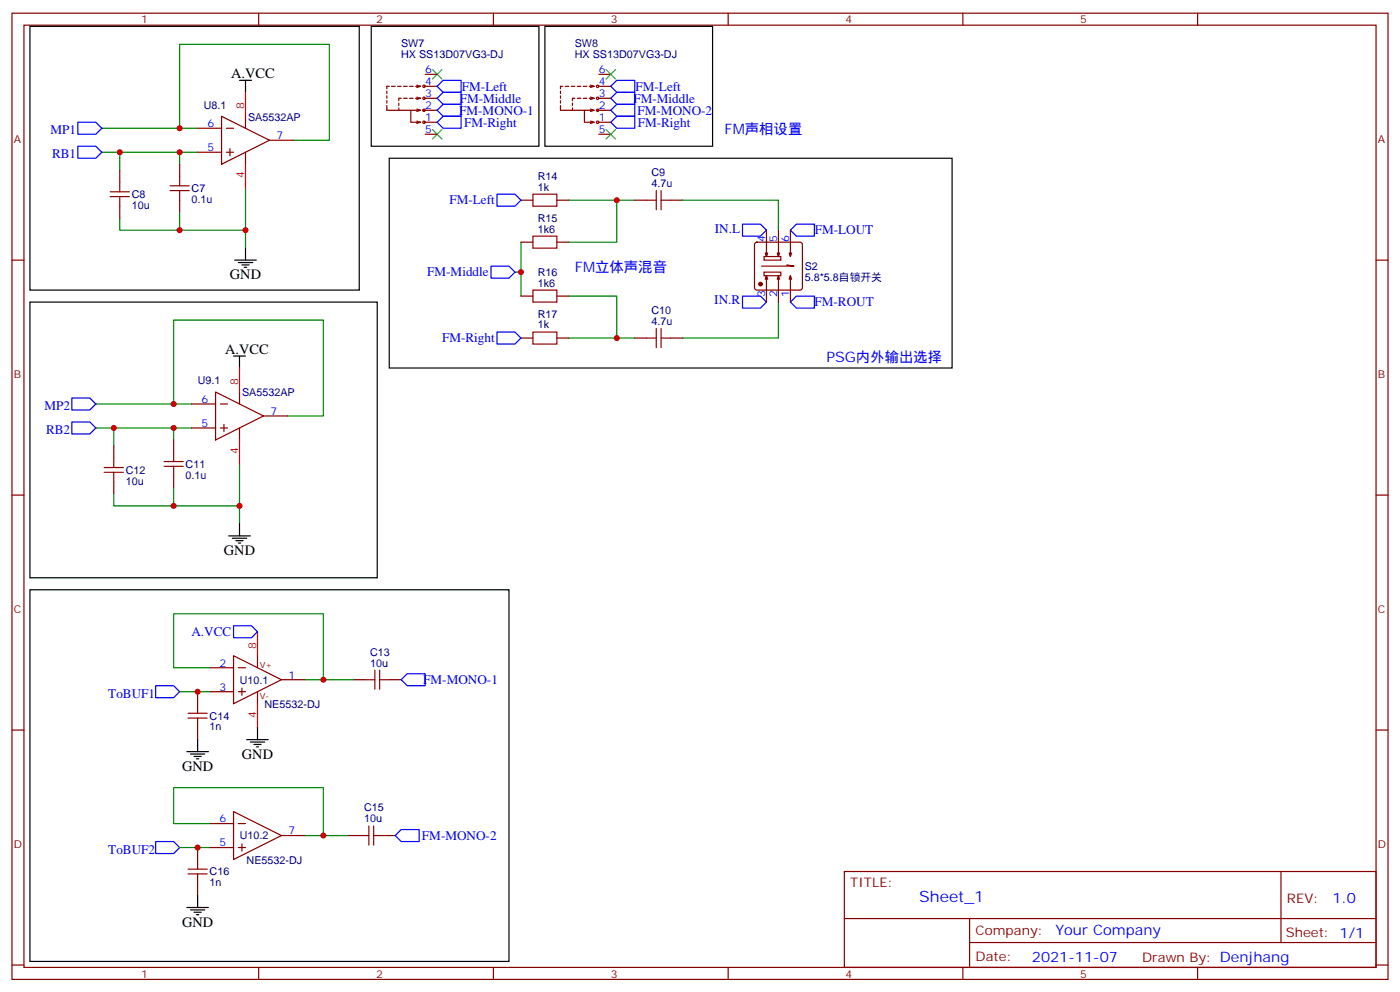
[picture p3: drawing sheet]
<svg xmlns="http://www.w3.org/2000/svg" width="412mm" height="292mm" viewBox="0 0 412 292" stroke-linecap="round" stroke-linejoin="round" font-family="sans-serif">
<g fill="none" stroke="#870000" stroke-width=".35">
<path d="M3.5 3.9h405.4v284.3h-405.4zM7.1 7.4h398.2v277.3h-398.2zM76.2 3.9v3.5M145.3 3.9v3.5M214.5 3.9v3.5M283.6 3.9v3.5M352.8 3.9v3.5M58.2 37.7h7.1M65.3 34.2l14.1 7.1-14.1 7zM66.7 37.7h2.1M72.3 34.2v3.5M113.9 31v1.5h7.1"/>
<path d="M113.9 26.8v.7M113.9 28.2v.7M113.9 29.6v.7M114.7 25.4h-.8v.7M115.4 25.4h1M117.1 25.4h1.1M117.5 30.3v.7M117.5 31.8v.7M118.2 28.9h-.7v.7M118.9 25.4h1M118.9 28.9h1M120.6 25.4h1.1"/>
<path d="M120.6 28.9h1.1M122.4 25.4h1.4M122.4 28.9h1.4M122.8 28.6l1 .3M122.8 32.1l1 .4M122.8 35.6l1 .4M122.8 25l1 .4M123.8 32.5h-2.8v3.5h2.8M123.8 28.9l-1 .4M123.8 32.5l-1 .3M123.8 36l-1 .3M123.8 25.4l-1 .4"/>
<path d="M124.5 32.5h4.3M125.2 39.5h3.6M125.2 25.4h3.6M125.2 28.9h3.6M125.2 36h3.6M125.2 21.9h3.6M165.1 31v1.5h7.1M165.1 26.8v.7M165.1 28.2v.7M165.1 29.6v.7M165.8 25.4h-.7v.7M166.5 25.4h1.1"/>
<path d="M168.3 25.4h1M168.6 30.3v.7M168.6 31.8v.7M169.3 28.9h-.7v.7M170 25.4h1.1M170 28.9h1.1M171.8 25.4h1.1M171.8 28.9h1.1M173.6 25.4h1.4M173.6 28.9h1.4M173.9 28.6l1.1 .3M173.9 32.1l1.1 .4"/>
<path d="M173.9 35.6l1.1 .4M173.9 25l1.1 .4M175 32.5h-2.8v3.5h2.8M175 28.9l-1.1 .4M175 32.5l-1.1 .3M175 36l-1.1 .3M175 25.4l-1.1 .4M175.7 32.5h4.2M176.4 39.5h3.5M176.4 25.4h3.5M176.4 28.9h3.5M176.4 36h3.5"/>
<path d="M176.4 21.9h3.5M35.3 50.1v3.5M52.9 48.3v3.6M52.9 58.9v3.5M58.2 44.8h7.1M66.7 44.8h2.1M67.7 43.7v2.2M72.3 44.8v3.5M79.4 41.3h7M153.5 58.9h3.5M164 58.9h3.6M187 58.9h3.5"/>
<path d="M197.6 58.9h3.5M3.5 76.6h3.6M35.3 60.7v3.5M153.5 71.3h3.5M164 71.3h3.6M222.5 71.5l.5-.2h12.7l.5 .2 .2 .5v12.7l-.3 .5-.4 .2h-12.7l-.5-.3-.3-.4v-12.7zM225.1 75.5h4.9v1.1h-4.9zM225.8 67.7v7.8l-.4-1.1M226.1 74.4l-.3 1.1M229.3 67.7v7.8l-.3-1.1M229.7 74.4l-.4 1.1M231.8 78l2.1 .3h-9.5"/>
<path d="M232.8 67.7v7.8l-.3-1.1M233.2 74.4l-.4 1.1M405.3 76.6h3.6M153.5 99.5h3.5M153.5 87.1h3.5M164 99.5h3.6M164 87.1h3.6M187 99.5h3.5M197.6 99.5h3.5M225.1 80.1h4.9v1h-4.9zM225.4 82.2l.4-1.1v7.8M225.8 81.1l.3 1.1"/>
<path d="M229 82.2l.3-1.1v7.8M229.3 81.1l.4 1.1M232.5 82.2l.3-1.1v7.8M232.8 81.1l.4 1.1M56.4 118.9h7.1M63.5 115.4l14.1 7-14.1 7.1zM64.9 118.9h2.1M70.6 115.4v3.5M33.5 131.2v3.6M51.2 129.5v3.5M56.4 125.9h7.1M64.9 125.9h2.1"/>
<path d="M66 124.9v2.1M70.6 125.9v3.6M77.6 122.4h7.1M3.5 145.7h3.6M33.5 141.8v3.5M51.2 140.1v3.5M405.3 145.7h3.6M61.7 196.5h7.1M68.8 193l14.1 7-14.1 7.1zM70.2 196.5h2.1M75.8 193v3.5M3.5 214.8h3.6"/>
<path d="M58.2 203.6v3.5M58.2 214.1v3.6M61.7 203.6h7.1M70.2 203.6h2.1M71.3 202.5v2.1M75.8 203.6v3.5M82.9 200h7.1M104.1 200h3.5M114.7 200h3.5M405.3 214.8h3.6M68.8 238.8l14.1 7.1-14.1 7zM58.2 249.4v3.5"/>
<path d="M58.2 260v3.5M61.7 242.4h7.1M61.7 249.4h7.1M70.2 242.4h2.1M70.2 249.4h2.1M71.3 248.4v2.1M82.9 245.9h7.1M102.3 245.9h3.5M112.9 245.9h3.5M248.7 256.5h156.6v28.2h-156.6zM377.3 256.5v20.9M248.7 270.3h156.5"/>
<path d="M285.6 277.4h119.6M285.6 270.3v14.1M3.5 284h3.6M76.2 284.7v3.5M145.3 284.7v3.5M214.5 284.7v3.5M283.6 284.7v3.5M352.8 284.7v3.5M405.3 284h3.6"/>
<circle cx="124.9" cy="32.5" r=".35"/>
<circle cx="124.9" cy="28.9" r=".35"/>
<circle cx="124.9" cy="25.4" r=".35"/>
<circle cx="124.9" cy="36" r=".35"/>
<circle cx="176" cy="36" r=".35"/>
<circle cx="176" cy="25.4" r=".35"/>
<circle cx="176" cy="28.9" r=".35"/>
<circle cx="176" cy="32.5" r=".35"/>
</g>
<g fill="none" stroke="#008700" stroke-width=".35">
<path d="M30 37.7h28.2M52.9 37.7v-24.6h44.1v28.2h-10.6M30 44.8h28.2M35.3 44.8v5.3M52.9 44.8v3.5M72.3 55.4v17.6M167.6 58.9h14.1v12.4h-14.1M181.7 58.9h5.3M201.1 58.9h28.2v8.8M52.9 62.4v5.3h-17.6v-3.5M52.9 67.7h19.4M153.5 71.3v15.8"/>
<path d="M151.7 80.1h1.8M167.6 87.1h14.1v12.4h-14.1M181.7 99.5h5.3M229.3 88.9v10.6h-28.2M28.2 118.9h28.2M51.2 118.9v-24.7h44v28.2h-10.5M28.2 125.9h28.2M33.5 125.9v5.3M51.2 125.9v3.6M70.6 136.5v17.7M51.2 143.6v5.3h-17.7v-3.6M51.2 148.9h19.4"/>
<path d="M61.7 196.5h-10.5v-15.9h44v19.4h-5.2M52.9 203.6h8.8M95.2 200h8.9M52.9 249.4h8.8M61.7 242.4h-10.5v-10.6h44v14.1h-5.2M95.2 245.9h7.1"/>
</g>
<g fill="none" stroke="#a10000" stroke-width=".35">
<path d="M32.5 56.4h5.6M32.5 57.9h5.6M35.3 53.6v2.8M35.3 57.9v2.8M50.1 56.1h5.6M50.1 54.7h5.6M52.9 51.9v2.8M52.9 56.1v2.8M157 57.2h7v3.5h-7zM190.5 58.9h2.8M193.3 56.1v5.6M194.7 56.1v5.6"/>
<path d="M194.7 58.9h2.9M157 69.5h7v3.5h-7zM157 85.4h7v3.5h-7zM157 97.7h7v3.5h-7zM190.5 99.5h2.8M193.3 96.7v5.6M194.7 99.5h2.9M194.7 96.7v5.6M30.7 137.6h5.6M30.7 139h5.6M33.5 134.8v2.8M33.5 139v2.8"/>
<path d="M48.3 137.2h5.7M48.3 135.8h5.7M51.2 133v2.8M51.2 137.2v2.9M110.4 197.2v5.6M111.8 197.2v5.6M55.4 211.3h5.6M55.4 209.9h5.6M58.2 207.1v2.8M58.2 211.3v2.8M107.6 200h2.8M111.8 200h2.9"/>
<path d="M55.4 257.2h5.6M55.4 255.8h5.6M58.2 252.9v2.9M58.2 257.2v2.8M105.8 245.9h2.9M108.7 243.1v5.6M110.1 243.1v5.6M110.1 245.9h2.8"/>
</g>
<g fill="none" stroke="#000" stroke-width=".35">
<path d="M8.8 7.8h97v77.6h-97zM109.4 7.8h49.3v35.2h-49.3zM160.5 7.8h49.4v35.2h-49.4zM70.6 23.6h3.5M72.3 23.6v3.6M114.7 46.6h165.8v61.7h-165.8zM69.1 76.6h6.4M70.2 77.3h4.2M71.3 78h2.1M72 78.7h.7M72.3 73v3.6M8.8 88.9h102.3v81.1h-102.3z"/>
<path d="M68.8 104.8h3.5M70.6 104.8v3.5M67.4 157.7h6.3M68.4 158.4h4.3M69.5 159.1h2.1M70.2 159.8h.7M70.6 154.2v3.5M8.8 173.6h141.1v109.3h-141.1zM58.2 217.7v3.5M72.7 217.7h6.3M73.7 218.4h4.3M74.8 219.1h2.1"/>
<path d="M75.5 219.8h.7M75.8 214.1v3.6M55 221.2h6.4M56.1 221.9h4.2M57.1 222.6h2.2M57.9 223.3h.7M55 267.1h6.4M56.1 267.8h4.2M57.1 268.5h2.2M57.9 269.2h.7M58.2 263.5v3.6"/>
</g>
<g fill="none" stroke="#00f" stroke-width=".35">
<path d="M22.9 36h5.3l1.8 1.7-1.8 1.8h-5.3zM128.8 25.4l1.7-1.8h5.3v3.6h-5.3zM128.8 28.9l1.7-1.7h5.3v3.5h-5.3zM130.5 34.2h5.3v3.5h-5.3l-1.7-1.7zM130.5 30.7h5.3v3.5h-5.3l-1.7-1.7zM179.9 28.9l1.8-1.7h5.3v3.5h-5.3zM179.9 25.4l1.8-1.8h5.3v3.6h-5.3zM181.7 34.2h5.3v3.5h-5.3l-1.8-1.7zM181.7 30.7h5.3v3.5h-5.3l-1.8-1.7zM22.9 43h5.3l1.8 1.8-1.8 1.8h-5.3zM146.4 57.2h5.3l1.8 1.7-1.8 1.8h-5.3zM144.6 78.3h5.3l1.8 1.8-1.8 1.7h-5.3z"/>
<path d="M218.7 66h5.3l1.8 1.7-1.8 1.8h-5.3zM234.6 66h5.3v3.5h-5.3l-1.8-1.8zM146.4 97.7h5.3l1.8 1.8-1.8 1.7h-5.3zM218.7 87.1h5.3l1.8 1.8-1.8 1.8h-5.3zM234.6 87.1h5.3v3.6h-5.3l-1.8-1.8zM21.2 117.1h5.3l1.7 1.8-1.7 1.7h-5.3zM21.2 124.2h5.3l1.7 1.7-1.7 1.8h-5.3zM68.8 184.1h5.3l1.7 1.8-1.7 1.8h-5.3zM119.9 198.3h5.3v3.5h-5.3l-1.7-1.8zM45.9 201.8h5.3l1.7 1.8-1.7 1.7h-5.3zM45.9 247.6h5.3l1.7 1.8-1.7 1.8h-5.3zM116.4 245.9l1.8-1.8h5.3v3.5h-5.3z"/>
</g>
<path d="M72.3 27.2v7M72.3 48.3v7.1M70.6 108.3v7.1M70.6 129.5v7M75.8 185.9v7.1M75.8 207.1v7" fill="none" stroke="#f00" stroke-width=".35"/>
<path d="M127.4 20.5l2.8 2.8M127.4 38.1l2.8 2.8M130.2 20.5l-2.8 2.8M130.2 38.1l-2.8 2.8M178.5 38.1l2.8 2.8M178.5 20.5l2.8 2.8M181.3 38.1l-2.8 2.8M181.3 20.5l-2.8 2.8" fill="none" stroke="#3c3" stroke-width=".35"/>
<circle cx="224" cy="83.6" r=".53" fill="#870000" stroke="#870000" stroke-width=".35"/>
<g fill="#c00">
<circle cx="52.9" cy="67.7" r=".88"/>
<circle cx="72.3" cy="67.7" r=".88"/>
<circle cx="52.9" cy="44.8" r=".88"/>
<circle cx="35.3" cy="44.8" r=".88"/>
<circle cx="52.9" cy="37.7" r=".88"/>
<circle cx="181.7" cy="58.9" r=".88"/>
<circle cx="153.5" cy="80.1" r=".88"/>
<circle cx="181.7" cy="99.5" r=".88"/>
<circle cx="51.2" cy="148.9" r=".88"/>
<circle cx="70.6" cy="148.9" r=".88"/>
<circle cx="51.2" cy="125.9" r=".88"/>
<circle cx="33.5" cy="125.9" r=".88"/>
<circle cx="51.2" cy="118.9" r=".88"/>
<circle cx="95.3" cy="200" r=".88"/>
<circle cx="95.3" cy="245.9" r=".88"/>
<circle cx="58.2" cy="249.4" r=".88"/>
<circle cx="58.2" cy="203.6" r=".88"/>
</g>
<text font-size="4.6" fill="#00f" x="270.8" y="265.5">Sheet_1</text>
<g font-size="4.2">
<text x="68.1" y="22.9">A.VCC</text>
<text x="67.7" y="82.2">GND</text>
<text x="66.3" y="104.1">A.VCC</text>
<text x="66" y="163.3">GND</text>
<text x="53.6" y="226.8">GND</text>
<text x="71.3" y="223.3">GND</text>
<text x="53.6" y="272.7">GND</text>
</g>
<g font-size="4.2" fill="#00f">
<text x="213.4" y="39.5">FM声相设置</text>
<text x="169.3" y="80.1">FM立体声混音</text>
<text x="243.4" y="106.5">PSG内外输出选择</text>
<text x="392.5" y="265.7">1.0</text>
<text x="310.9" y="275.3">Your Company</text>
<text x="304" y="283.1">2021-11-07</text>
</g>
<g font-size="3.9" fill="#00f">
<text x="136.1" y="26.7">FM-Left</text>
<text x="187.2" y="26.7">FM-Left</text>
<text x="135.3" y="33.7">FM-MONO-1</text>
<text x="135.4" y="30.2">FM-Middle</text>
<text x="186.6" y="30.2">FM-Middle</text>
<text x="187.8" y="33.8">FM-MONO-2</text>
<text x="14.9" y="39.5">MP1</text>
<text x="136.7" y="37.2">FM-Right</text>
<text x="187.9" y="37.2">FM-Right</text>
<text x="15.3" y="46.6">RB1</text>
<text x="132.4" y="60.2">FM-Left</text>
<text x="210.6" y="68.4">IN.L</text>
<text x="240" y="69">FM-LOUT</text>
<text x="125.8" y="81.3">FM-Middle</text>
<text x="210.4" y="89.6">IN.R</text>
<text x="239.9" y="90.2">FM-ROUT</text>
<text x="130.2" y="100.7">FM-Right</text>
<text x="13.1" y="120.6">MP2</text>
<text x="13.6" y="127.7">RB2</text>
<text x="56.4" y="187.1">A.VCC</text>
<text x="124.7" y="201.3">FM-MONO-1</text>
<text x="31.9" y="205.3">ToBUF1</text>
<text x="31.9" y="251.2">ToBUF2</text>
<text x="124.3" y="247.2">FM-MONO-2</text>
</g>
<g font-size="3.9" fill="#800">
<text x="250.5" y="261.1">TITLE:</text>
<text x="379.1" y="265.7">REV:</text>
<text x="287.4" y="275.3">Company:</text>
<text x="378.7" y="275.9">Sheet: 1/1</text>
<text x="287.4" y="282.9">Date:</text>
<text x="336.4" y="283">Drawn By: Denjhang</text>
</g>
<g font-size="3.2" fill="#800">
<text x="41.6" y="6.9">1</text>
<text x="110.8" y="6.9">2</text>
<text x="179.9" y="6.9">3</text>
<text x="249.1" y="6.9">4</text>
<text x="318.2" y="6.9">5</text>
<text x="4.1" y="42">A</text>
<text x="405.9" y="42">A</text>
<text x="4.1" y="111.1">B</text>
<text x="405.9" y="111.1">B</text>
<text x="4.1" y="180.3">C</text>
<text x="405.9" y="180.3">C</text>
<text x="4.1" y="249.4">D</text>
<text x="405.9" y="249.4">D</text>
<text x="41.6" y="287.7">1</text>
<text x="110.8" y="287.7">2</text>
<text x="179.9" y="287.7">3</text>
<text x="249.1" y="287.7">4</text>
<text x="318.2" y="287.7">5</text>
</g>
<g font-size="3.2" fill="#000080">
<text x="118.1" y="17.1">HX SS13D07VG3-DJ</text>
<text x="118.1" y="13.9">SW7</text>
<text x="169.3" y="17.1">HX SS13D07VG3-DJ</text>
<text x="169.3" y="13.9">SW8</text>
<text x="60" y="32">U8.1</text>
<text x="73.1" y="35.5">SA5532AP</text>
<text x="158.4" y="53">R14</text>
<text x="191.9" y="51.9">C9</text>
<text x="38.8" y="58.3">C8</text>
<text x="56.4" y="59.7">0.1u</text>
<text x="56.4" y="56.5">C7</text>
<text x="158.4" y="56.1">1k</text>
<text x="191.9" y="55">4.7u</text>
<text x="38.8" y="61.5">10u</text>
<text x="158.4" y="65.3">R15</text>
<text x="158.4" y="68.4">1k6</text>
<text x="158.4" y="81.2">R16</text>
<text x="237.1" y="82.5">5.8*5.8自锁开关</text>
<text x="237.1" y="79.4">S2</text>
<text x="158.4" y="84.3">1k6</text>
<text x="158.4" y="93.5">R17</text>
<text x="191.9" y="95.6">4.7u</text>
<text x="191.9" y="92.5">C10</text>
<text x="158.4" y="96.7">1k</text>
<text x="58.3" y="113.1">U9.1</text>
<text x="71.3" y="116.6">SA5532AP</text>
<text x="54.7" y="137.7">C11</text>
<text x="37" y="142.6">10u</text>
<text x="37" y="139.5">C12</text>
<text x="54.7" y="140.9">0.1u</text>
<text x="109" y="196.1">10u</text>
<text x="109" y="192.9">C13</text>
<text x="70.6" y="201.2">U10.1</text>
<text x="77.9" y="208.3">NE5532-DJ</text>
<text x="61.7" y="215">1n</text>
<text x="61.7" y="211.7">C14</text>
<text x="107.3" y="238.8">C15</text>
<text x="107.3" y="242">10u</text>
<text x="70.6" y="247">U10.2</text>
<text x="61.7" y="257.6">C16</text>
<text x="72.6" y="254.1">NE5532-DJ</text>
<text x="61.7" y="260.8">1n</text>
</g>
<g font-size="3.2" fill="#00f">
<text x="125.2" y="21.5">6</text>
<text x="176.4" y="21.5">6</text>
<text x="125.2" y="25">4</text>
<text x="125.2" y="28.6">3</text>
<text x="176.4" y="25">4</text>
<text x="176.4" y="28.6">3</text>
<text x="125.2" y="32.1">2</text>
<text x="125.2" y="35.6">1</text>
<text x="176.4" y="32.1">2</text>
<text x="176.4" y="35.6">1</text>
<text x="61.1" y="37.4">6</text>
<text x="81.5" y="40.9">7</text>
<text x="125.2" y="39.2">5</text>
<text x="176.4" y="39.2">5</text>
<text x="61.1" y="44.4">5</text>
<text x="225.4" y="71.3" transform="rotate(-90 225.4 71.3)">4</text>
<text x="229" y="71.3" transform="rotate(-90 229 71.3)">5</text>
<text x="232.5" y="71.3" transform="rotate(-90 232.5 71.3)">6</text>
<text x="225.4" y="87.4" transform="rotate(-90 225.4 87.4)">3</text>
<text x="229" y="87.4" transform="rotate(-90 229 87.4)">2</text>
<text x="232.5" y="87.4" transform="rotate(-90 232.5 87.4)">1</text>
<text x="59.4" y="118.5">6</text>
<text x="59.4" y="125.6">5</text>
<text x="79.7" y="122.1">7</text>
<text x="64.7" y="196.1">2</text>
<text x="64.7" y="203.2">3</text>
<text x="85" y="199.7">1</text>
<text x="64.7" y="242">6</text>
<text x="85" y="245.5">7</text>
<text x="64.7" y="249.1">5</text>
</g>
<g font-size="3.2" fill="#f00">
<text x="72" y="32.1" transform="rotate(-90 72 32.1)">8</text>
<text x="72" y="52.5" transform="rotate(-90 72 52.5)">4</text>
<text x="70.2" y="113.2" transform="rotate(-90 70.2 113.2)">8</text>
<text x="70.2" y="133.6" transform="rotate(-90 70.2 133.6)">4</text>
<text x="75.5" y="190.9" transform="rotate(-90 75.5 190.9)">8</text>
<text x="75.5" y="211.2" transform="rotate(-90 75.5 211.2)">4</text>
</g>
<g font-size="2.5" fill="#800">
<text x="76.6" y="196.5">V+</text>
<text x="76.6" y="205.7">V-</text>
</g>
</svg>
